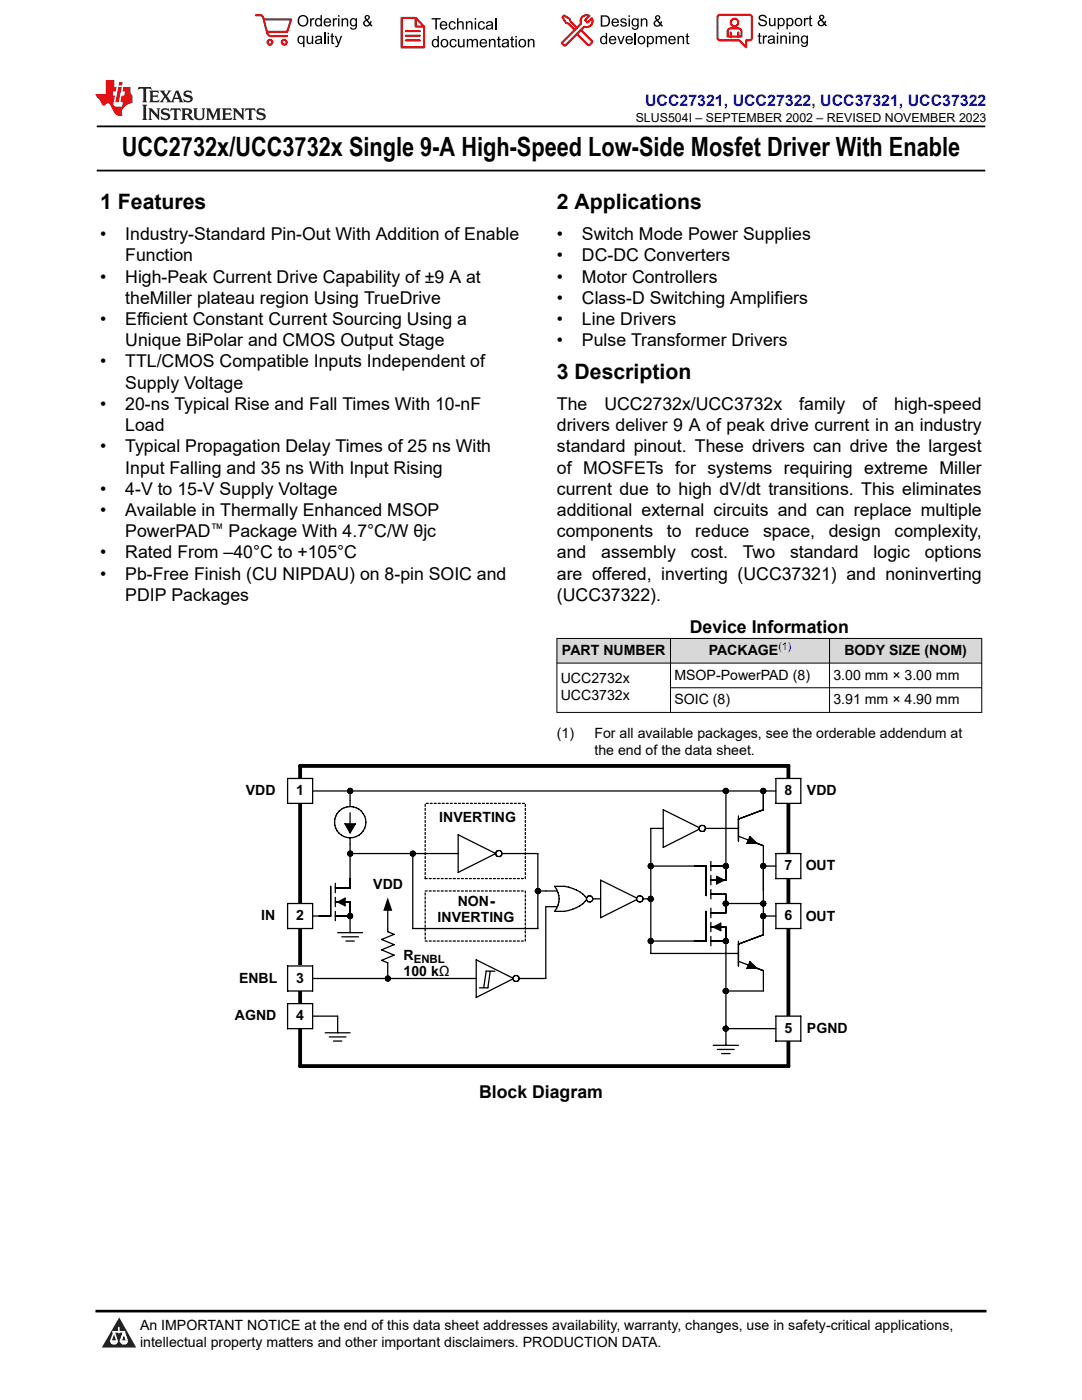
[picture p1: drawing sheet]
<svg xmlns="http://www.w3.org/2000/svg" width="216mm" height="279mm" viewBox="0 0 216 279" stroke-linecap="round" stroke-linejoin="round" font-family="sans-serif">
<path d="M19.3 25.2h177.3M19.3 34h177.3" fill="none" stroke="#000" stroke-width=".35"/>
<g fill="#d8d8d8">
<path d="M111.1 127.4h84.8v4.9h-84.8z" fill-rule="evenodd"/>
<path d="M111.2 127.5h22.5v4.8h-22.5z" fill-rule="evenodd"/>
<path d="M133.9 127.5h31.6v4.8h-31.6z" fill-rule="evenodd"/>
<path d="M165.6 127.5h30.2v4.8h-30.2z" fill-rule="evenodd"/>
</g>
<path d="M111.1 127.4h84.9M111.1 132.3h84.9M111.1 127.4v14.8M133.8 127.4v14.8M133.8 137.3h62.2M165.5 127.4v14.8M195.9 127.4v14.8M111.1 142.2h84.9" fill="none" stroke="#000" stroke-width=".2"/>
<path d="M59.9 152.9h97.4v59.9h-97.4z" fill="none" stroke="#000" stroke-width=".76"/>
<path d="M57.4 155.4h5v4.9h-5z" fill="#fff"/>
<path d="M57.4 155.4h5v4.9h-5zM66 176.9v5.9h-2.3M66.9 176.3v1.9M66.9 179.1v1.8M69.9 170.3v6.9h-3M61.8 182.8h.6M66.9 180h3v2.8h-3M66.9 181.9v1.8M67.4 180l1.5-.7v1.5z" fill="none" stroke="#000" stroke-width=".25"/>
<path d="M67.4 180l1.5-.7v1.5z" fill="#000"/>
<path d="M57.4 192.8h5v5h-5z" fill="#fff"/>
<path d="M91.4 166.6l7.5 3.7-7.5 3.8zM57.4 192.8h5v5h-5zM62.4 202.8h5" fill="none" stroke="#000" stroke-width=".25"/>
<circle cx="99.4" cy="170.3" r=".47" fill="#fff"/>
<g fill="none" stroke="#000" stroke-width=".25">
<path d="M152.3 157.9v3.7l-5 1.9M69.4 170.3v.1M69.9 170.3h12.5M81.9 170.3v.1M98.9 170.3v.1M106.8 177.8h.1M107.3 177.8h1.6M129.4 172.8v.1M140.8 165.3h6.5M140.9 178.7v-5.9h-11v6.6M141.8 178.5h3v3.7h-3M141.8 172.8h3v2.9h-3"/>
<path d="M141.8 171.9v1.9M141.8 174.7v1.9M141.8 177.5v1.9M143 174.9l1.5 .8-1.5 .7zM147.3 162.8v5M147.3 166.9l5 1.9M149.7 167l1.4 1.3h-2.1zM150.8 168.2l1.5 .6M151.8 172.8v.1M152.3 168.8v9M67.4 186.1h5M68.2 187h3.3"/>
<path d="M69 187.8h1.7M69.4 182.8h.1M69.9 182.8v3.3M140.9 181.9v5.9h-11M141.8 185h3v2.8h-3M141.8 181.2v1.9M141.8 184.1v1.8M141.8 186.9v1.8M142.3 185l1.5-.7v1.4zM144.3 180.3h.1M144.8 180.3h7.5M151.8 180.3h.1"/>
<circle cx="69.9" cy="170.4" r=".51"/>
<circle cx="82.4" cy="170.4" r=".5"/>
<circle cx="99.4" cy="170.3" r=".47"/>
<circle cx="107.3" cy="177.8" r=".51"/>
<circle cx="129.9" cy="172.8" r=".5"/>
<circle cx="152.3" cy="172.9" r=".5"/>
<circle cx="69.9" cy="182.8" r=".51"/>
<circle cx="144.8" cy="180.3" r=".51"/>
<circle cx="152.3" cy="180.3" r=".5"/>
</g>
<g fill="#000">
<path d="M143 174.9l1.5 .8-1.5 .7zM149.7 167l1.4 1.3h-2.1zM142.3 185l1.5-.7v1.4z"/>
<circle cx="69.9" cy="170.4" r=".5"/>
<circle cx="82.4" cy="170.4" r=".5"/>
<circle cx="107.3" cy="177.8" r=".51"/>
<circle cx="129.8" cy="172.9" r=".49"/>
<circle cx="152.3" cy="172.9" r=".5"/>
<circle cx="69.9" cy="182.8" r=".5"/>
<circle cx="144.8" cy="180.3" r=".5"/>
<circle cx="152.3" cy="180.3" r=".5"/>
</g>
<path d="M154.8 170.3h5v5h-5z" fill="#fff"/>
<path d="M154.8 170.3h5v5h-5zM154.8 172.8h-2.5v13.8l-5 1.8M144.8 190.3h2.5M147.3 187.8v5M147.3 191.8l5 1.9M149.7 191.9l1.4 1.3h-2.1zM150.8 193.2l1.5 .5M152.3 193.7v4.1M142.3 208.6h5M143.2 209.4h3.3M144 210.3h1.7M144.8 205.3v3.3" fill="none" stroke="#000" stroke-width=".25"/>
<path d="M149.7 191.9l1.4 1.3h-2.1z" fill="#000"/>
<path d="M154.8 155.4h5v4.9h-5z" fill="#fff"/>
<g fill="none" stroke="#000" stroke-width=".25">
<path d="M144.8 157.9v14.9M151.8 157.9h.1M154.8 155.4h5v4.9h-5z"/>
<circle cx="152.3" cy="157.9" r=".5"/>
</g>
<circle cx="152.3" cy="157.9" r=".5" fill="#000"/>
<path d="M154.8 180.3h5v5h-5z" fill="#fff"/>
<g fill="none" stroke="#000" stroke-width=".25">
<path d="M144.3 172.8v.1M144.3 187.8h.1M151.8 182.8h.1M154.8 180.3h5v5h-5z"/>
<circle cx="144.8" cy="172.8" r=".51"/>
<circle cx="144.8" cy="187.8" r=".51"/>
<circle cx="152.3" cy="182.8" r=".51"/>
</g>
<g fill="#000">
<circle cx="144.8" cy="172.9" r=".5"/>
<circle cx="144.8" cy="187.8" r=".49"/>
<circle cx="152.3" cy="182.8" r=".5"/>
</g>
<path d="M154.8 202.8h5v5h-5z" fill="#fff"/>
<path d="M154.8 202.8h5v5h-5z" fill="none" stroke="#000" stroke-width=".25"/>
<path d="M57.4 200.3h5v5h-5z" fill="#fff"/>
<g fill="none" stroke="#000" stroke-width=".25">
<path d="M69.9 157.9h74.9M84.8 174.9v.4h.4M84.8 160.5v.4M84.8 161.3v.4M84.8 162.1v.4M84.8 162.9v.4M84.8 163.7v.4M84.8 164.5v.4M84.8 165.3v.4M84.8 166.1v.4M84.8 166.9v.4M84.8 167.8v.3"/>
<path d="M84.8 168.5v.4M84.8 169.3v.5M84.8 170.2v.4M84.8 170.9v.4M84.8 171.7v.4M84.8 172.5v.4M84.8 173.3v.4M84.8 174.1v.4M84.8 178.2v.4M84.8 179v.4M84.8 179.8v.4M84.8 177.8h.4"/>
<path d="M85.1 160.3h.4M85.6 175.3h.4M85.6 177.8h.4M85.9 160.3h.3M86.4 175.3h.5M86.4 177.8h.5M86.6 160.3h.4M87.3 175.3h.3M87.3 177.8h.3M87.4 160.3h.4M88 175.3h.4M88 177.8h.4"/>
<path d="M88.2 160.3h.4M88.8 175.3h.4M88.8 177.8h.4M89 160.3h.4M89.6 175.3h.4M89.6 177.8h.4M89.8 160.3h.4M90.4 175.3h.5M90.4 177.8h.5M90.7 160.3h.4M91.3 175.3h.4M91.3 177.8h.4"/>
<path d="M91.4 170.3h-9v15h24.9v-15h-7.5M91.5 160.3h.4M92.1 175.3h.4M92.1 177.8h.4M92.3 160.3h.4M92.9 175.3h.4M92.9 177.8h.4M93.1 160.3h.4M93.7 175.3h.3M93.7 177.8h.3M93.9 160.3h.4M94.5 175.3h.4"/>
<path d="M94.5 177.8h.4M94.7 160.3h.4M95.3 175.3h.4M95.3 177.8h.4M95.4 160.3h.4M96.1 175.3h.3M96.1 177.8h.3M96.3 160.3h.4M96.8 175.3h.4M96.8 177.8h.4M97.1 160.3h.4M97.6 175.3h.4"/>
<path d="M97.6 177.8h.4M97.8 160.3h.4M98.5 175.3h.4M98.5 177.8h.4M98.6 160.3h.4M99.2 175.3h.4M99.2 177.8h.4M99.4 160.3h.4M100 175.3h.4M100 177.8h.4M100.3 160.3h.3M100.8 175.3h.4"/>
<path d="M100.8 177.8h.4M101 160.3h.4M101.6 175.3h.4M101.6 177.8h.4M101.8 160.3h.4M102.4 175.3h.4M102.4 177.8h.4M102.6 160.3h.4M103.2 175.3h.4M103.2 177.8h.4M103.4 160.3h.4M104 175.3h.4"/>
<path d="M104 177.8h.4M104.2 160.3h.4M104.8 160.5v.4M104.8 161.3v.4M104.8 162.1v.4M104.8 162.9v.4M104.8 163.7v.4M104.8 164.5v.4M104.8 165.3v.4M104.8 166.1v.4M104.8 166.9v.4M104.8 167.8v.3"/>
<path d="M104.8 168.5v.4M104.8 169.3v.5M104.8 170.2v.4M104.8 170.9v.4M104.8 171.7v.4M104.8 172.5v.4M104.8 173.3v.4M104.8 174.1v.4M104.8 174.9v.4M104.8 177.8v.4M104.8 178.6v.4M104.8 179.4v.4"/>
<path d="M108.9 177.8h5M113.9 179.4h5M84.8 180.6v.4M84.8 181.4v.4M84.8 182.2v.4M84.8 183v.4M84.8 183.8v.4M84.8 184.6v.4M84.8 185.4v.4M84.8 186.2v.4M84.8 187v.4M84.8 187.8h.4"/>
<path d="M85.6 187.8h.4M86.4 187.8h.5M87.3 187.8h.3M88 187.8h.4M88.8 187.8h.4M89.6 187.8h.4M90.4 187.8h.5M91.3 187.8h.4M92.1 187.8h.4M92.9 187.8h.4M93.7 187.8h.3M94.5 187.8h.4"/>
<path d="M95.3 187.8h.4M96.1 187.8h.3M96.8 187.8h.4M97.6 187.8h.4M98.5 187.8h.4M99.2 187.8h.4M100 187.8h.4M100.8 187.8h.4M101.6 187.8h.4M102.4 187.8h.4M103.2 187.8h.4M104 187.8h.4"/>
<path d="M104.8 180.2v.4M104.8 181v.4M104.8 181.8v.4M104.8 182.6v.4M104.8 183.4v.4M104.8 184.2v.4M104.8 185v.4M104.8 185.8v.4M104.8 186.6v.4M104.8 187.4v.4M108.9 180.9h5M57.4 205.3h5v-5h-5v5"/>
<path d="M64.9 206.1h5M65.7 206.9h3.3M66.5 207.8h1.7M67.4 202.8v3.3"/>
</g>
<path d="M110.7 176.9a7.2 7.2 0 0 1 6.5 2.5 7.1 7.1 0 0 1-6.5 2.5 4 4 0 0 0 0-5z" fill-rule="evenodd" fill="#fff"/>
<path d="M110.7 176.9a7 7 0 0 1 6.5 2.5 7 7 0 0 1-6.5 2.5 4 4 0 0 0 0-5zM117.2 179.4h.1" fill="none" stroke="#000" stroke-width=".25"/>
<circle cx="117.5" cy="179.4" r=".37" fill="#fff"/>
<g fill="none" stroke="#000" stroke-width=".25">
<path d="M117.9 179.4h.1M119.9 175.7l7.5 3.7-7.5 3.7z"/>
<circle cx="117.5" cy="179.4" r=".37"/>
</g>
<circle cx="127.8" cy="179.4" r=".46" fill="#fff"/>
<g fill="none" stroke="#000" stroke-width=".25">
<path d="M127.4 179.4h.1"/>
<circle cx="127.8" cy="179.4" r=".46"/>
</g>
<circle cx="117.7" cy="179.4" r=".63" fill="#fff"/>
<g fill="none" stroke="#000" stroke-width=".25">
<path d="M118.3 179.4h.1"/>
<circle cx="117.7" cy="179.4" r=".63"/>
</g>
<circle cx="99.5" cy="170.4" r=".63" fill="#fff"/>
<g fill="none" stroke="#000" stroke-width=".25">
<path d="M144.3 157.9h.1M152.3 157.9h2.5M100.2 170.3v.1M118.9 179.4h1M132.3 161.6l7.5 3.7-7.5 3.8zM77.4 185.3v.6l1.2 .6-2.5 1 2.5 1-2.5 1.1 2.5 1-2.5 1.1 1.3 .4v3.2"/>
<circle cx="144.8" cy="157.8" r=".51"/>
<circle cx="99.5" cy="170.3" r=".62"/>
</g>
<circle cx="144.8" cy="157.8" r=".51" fill="#000"/>
<circle cx="140.3" cy="165.3" r=".47" fill="#fff"/>
<g fill="none" stroke="#000" stroke-width=".25">
<path d="M139.8 165.3h.1"/>
<circle cx="140.3" cy="165.3" r=".47"/>
</g>
<circle cx="127.7" cy="179.4" r=".63" fill="#fff"/>
<g fill="none" stroke="#000" stroke-width=".25">
<path d="M128.3 179.4h.1M95 191.6l7.5 3.7-7.5 3.8z"/>
<circle cx="127.7" cy="179.4" r=".63"/>
</g>
<circle cx="103" cy="195.3" r=".46" fill="#fff"/>
<g fill="none" stroke="#000" stroke-width=".25">
<path d="M62.4 195.3h15M76.9 195.3h.1M97.8 193.8l-.4 3.3h-1.7M98.7 193.8h-1.7l-.5 3.3M102.5 195.3h.1"/>
<circle cx="77.4" cy="195.3" r=".51"/>
<circle cx="103" cy="195.3" r=".46"/>
</g>
<circle cx="77.4" cy="195.3" r=".5" fill="#000"/>
<circle cx="140.1" cy="165.3" r=".63" fill="#fff"/>
<g fill="none" stroke="#000" stroke-width=".25">
<path d="M62.4 157.9h7.5v1.8M69.4 157.9h.1M144.8 157.9h7.5M128.3 179.4h1.6v10.9h14.9M129.4 179.4h.1M132.3 165.3h-2.4v7.5M140.8 165.3h.1M77.4 195.3h17.6M129.4 187.8h.1M144.3 197.8h.1M144.8 187.8v17.5h10M144.8 197.8h7.5"/>
<path d="M144.3 205.3h.1"/>
<circle cx="69.9" cy="157.9" r=".51"/>
<circle cx="129.9" cy="179.4" r=".51"/>
<circle cx="140.1" cy="165.3" r=".63"/>
<circle cx="129.9" cy="187.8" r=".5"/>
<circle cx="144.8" cy="197.8" r=".51"/>
<circle cx="144.8" cy="205.3" r=".51"/>
</g>
<g fill="#000">
<circle cx="69.9" cy="157.9" r=".51"/>
<circle cx="129.9" cy="179.4" r=".5"/>
<circle cx="129.8" cy="187.8" r=".49"/>
<circle cx="144.8" cy="197.8" r=".5"/>
<circle cx="144.8" cy="205.3" r=".49"/>
</g>
<circle cx="103" cy="195.3" r=".62" fill="#fff"/>
<g fill="none" stroke="#000" stroke-width=".25">
<path d="M103.6 195.3h.1M152.3 182.8h2.5"/>
<circle cx="103" cy="195.3" r=".61"/>
</g>
<path d="M57.4 180.3h5v5h-5z" fill="#fff"/>
<path d="M69.9 159.7v1.3M69.9 161a3.1 3.1 0 0 0-3.1 3.1 3.1 3.1 0 0 0 3.1 3.1M69.9 161a3.1 3.1 0 0 1 3.1 3.1 3.1 3.1 0 0 1-3.1 3.1M69.9 162.2v2.8M69.9 167.2v3.1M57.4 180.3h5v5h-5zM62.4 182.8h1.3M77.4 181.5v3.8M108.9 180.9v14.4h-5.5" fill="none" stroke="#000" stroke-width=".25"/>
<path d="M68.8 164.4h2.2l-1.1 1.9zM77.4 179.1l.9 2.7h-1.8z" fill="#000"/>
<path d="M68.8 164.4h2.2l-1.1 1.9zM71 164.4h.1" fill="none" stroke="#000" stroke-width=".2"/>
<path d="M0 0h215.9v23.8h-215.9z" fill-rule="evenodd" fill="#fff"/>
<path d="M27.7 17.4l-.2 .6 .5-.3h.6v.1v2.2l-.2 .4h1l-.2-.4v-2.2v-.1h.5l.5 .3-.1-.6zM29.8 18.1l.2 .4v1.5l-.2 .4h1.9l.1-.6a1.08 1.08 0 0 1-1.3 .2v-.7h.6l.4 .2v-.6l-.4 .2h-.6v-.6l.2-.1a1 1 0 0 1 1 .2l-.1-.5zM31.8 18.1l1 1.1-1 1.2h.9l-.2-.2 .4-.7 .5 .7-.2 .2h1.6l-.2-.2 .1-.4h1l.1 .4-.1 .2h.9l-.2-.3-.8-2h-.5l-1 2.2-.8-1.1 .9-1.1h-.8l.2 .2-.5 .7-.3-.7 .1-.2zM35.2 18.5l.4 1h-.8zM36.8 18.2a.65 .65 0 0 0-.2 .7 .65 .65 0 0 0 .6 .5l.7 .2 .1 .2a.79 .79 0 0 1-.7 .4 .79 .79 0 0 1-.7-.5l.1 .7 .2-.1a.93 .93 0 0 0 1.1 .1 .93 .93 0 0 0 .4-1 1.46 1.46 0 0 0-1.2-.6l-.1-.3a1.09 1.09 0 0 1 1.2 .2l-.2-.6-.1 .1-.6-.2zM28.4 20.9l.2 .4v2.3l-.2 .3h1l-.2-.3v-2.3l.2-.4zM29.6 21.6l.2 .4v1.6l-.2 .3h.8l-.3-.3v-1.4l1.7 1.8v-2l.2-.4h-.8l.2 .2 .1 1.1-1.2-1.3zM32.3 21.8a.65 .65 0 0 0-.2 .7 .65 .65 0 0 0 .7 .4l.6 .2 .1 .2a.79 .79 0 0 1-.7 .4 .79 .79 0 0 1-.7-.5l.1 .7 .2-.1a.93 .93 0 0 0 1.1 .1 .93 .93 0 0 0 .4-.9 1.46 1.46 0 0 0-1.2-.6l-.1-.4a1.09 1.09 0 0 1 1.2 .2l-.2-.6-.1 .1-.6-.1zM34.1 21.6l-.1 .7a.63 .63 0 0 1 .7-.4l.1 1.7-.3 .3h1l-.2-.3v-1.7a.66 .66 0 0 1 .8 .4l-.1-.7zM36.2 21.6l.2 .4v1.6l-.2 .3h.9l-.2-.2v-.7h.5l.1 .2a.79 .79 0 0 0 1.2 .6l-1-.9a.61 .61 0 0 0 .6-.6 .61 .61 0 0 0-.5-.6zM36.9 21.9h.2a.47 .47 0 0 1 .5 .1 .47 .47 0 0 1 .1 .5l-.2 .2h-.6zM38.5 21.6l.2 .2a2.27 2.27 0 0 0 .4 2 1.04 1.04 0 0 0 1.7-.7v-1.3l.2-.2h-.8l.2 .4v1.1a.6 .6 0 0 1-.6 .6 .6 .6 0 0 1-.6-.6v-1.1l.3-.4zM41.1 21.6l.2 .4v1.6l-.2 .3h.7l-.2-.3v-1.5l.9 1.9 .8-1.9v1.5l-.2 .3h1l-.3-.3v-1.6l.3-.4h-.8l-.7 1.5-.7-1.5zM44.3 21.6l.2 .4v1.6l-.2 .3h1.9l.1-.5a1.09 1.09 0 0 1-1.3 .1v-.6h.6l.4 .1v-.6l-.4 .2h-.6v-.6l.2-.1a1.01 1.01 0 0 1 1 .3l-.1-.6zM46.4 21.6l.3 .4v1.6l-.3 .3h.8l-.2-.3v-1.4l1.6 1.8v-2l.2-.4h-.7l.2 .2v1.1l-1.2-1.3zM49 21.6l-.1 .7a.63 .63 0 0 1 .8-.4v1.7l-.3 .3h1l-.2-.3v-1.7a.66 .66 0 0 1 .8 .4l-.1-.7zM51.4 21.8a.65 .65 0 0 0-.2 .7 .65 .65 0 0 0 .6 .4l.6 .2 .2 .2a.79 .79 0 0 1-.8 .4 .79 .79 0 0 1-.6-.5l.1 .7 .2-.1a.93 .93 0 0 0 1 .1 .93 .93 0 0 0 .5-.9 1.46 1.46 0 0 0-1.3-.6l-.1-.4a1.09 1.09 0 0 1 1.3 .2l-.2-.6-.2 .1-.5-.1z" fill="#231f20"/>
<path d="M21.1 16v2.8h-2.1l.1 .3 .9 1a.95 .95 0 0 0 .9 .9 .59 .59 0 0 1 .6-.4 .59 .59 0 0 1 .5 .4l.4 .8a1.59 1.59 0 0 0 2.1 1.3 1.61 1.61 0 0 1 1-2.2l1-.4-.1-1.5a1.59 1.59 0 0 1-.4-1.6h-1.4l-.2 .9h.5l-.1 .8h-.5l-.2 1v.2l.4 .1-.2 .9h-.6a.73 .73 0 0 1-1.1-.7l.3-1.5h-.5l.2-.8h.5l.2-.9h-.5v-1.4zM23.6 17.4l-.6 3h.7l.6-3zM23.8 16.4l-.1 .7h.7l.1-.7z" fill="#ed1c24"/>
<g fill="#000">
<path d="M59.4 4.2a1.12 1.12 0 0 1 2.2 0 1.12 1.12 0 0 1-2.2 0zM59.9 3.5a.89 .89 0 0 0-.1 1.1 .89 .89 0 0 0 1.1 .4 .88 .88 0 0 0 .3-1.3 .88 .88 0 0 0-1.3-.2z" fill-rule="evenodd"/>
<path d="M59.5 7.3l.5-.2 .5 .3v-.3h.3v2.3h-.3v-.8a.74 .74 0 0 1-1 0 .74 .74 0 0 1-.1-1zM59.8 7.5a.57 .57 0 0 0-.2 .7 .57 .57 0 0 0 .8 .2 .57 .57 0 0 0 .1-.7 .57 .57 0 0 0-.7-.2z" fill-rule="evenodd"/>
<path d="M61.9 3.6h.2v.3l.2-.2 .3-.1 .2 .1-.1 .3a.36 .36 0 0 0-.5 0 .36 .36 0 0 0 0 .4v.9h-.3z" fill-rule="evenodd"/>
<path d="M61.2 7.1h.3v.9a.41 .41 0 0 0 .4 .6 .41 .41 0 0 0 .3-.6v-.9h.3v1.7h-.2v-.3a.58 .58 0 0 1-.7 .3 .58 .58 0 0 1-.4-.6z" fill-rule="evenodd"/>
<path d="M63 3.8l.5-.2 .5 .2v-.8h.2v2.3h-.2v-.2a.75 .75 0 0 1-1-.1 .75 .75 0 0 1-.1-1zM63.2 4a.57 .57 0 0 0-.1 .7 .57 .57 0 0 0 .8 .2 .57 .57 0 0 0 .1-.7 .57 .57 0 0 0-.8-.2z" fill-rule="evenodd"/>
<path d="M63 7.3a.74 .74 0 0 1 1-.1 .74 .74 0 0 1 .3 .9v.7h-.3v-.2a.57 .57 0 0 1-.8 .2 .57 .57 0 0 1-.2-.8l1-.3a.41 .41 0 0 0-.4-.4 .41 .41 0 0 0-.4 .4l-.3-.1zM63.2 8.2a.35 .35 0 0 0 .2 .5 .35 .35 0 0 0 .5-.3l.1-.4z" fill-rule="evenodd"/>
<path d="M65.4 6.5h.3v.3h-.3zM65.4 7.1h.3v1.7h-.3z" fill-rule="evenodd"/>
<path d="M64.8 3.8a.76 .76 0 0 1 .9-.1 .76 .76 0 0 1 .4 .8h-1.2a.47 .47 0 0 0 .3 .6 .47 .47 0 0 0 .6-.4l.3 .1a.82 .82 0 0 1-1.3 .3 .82 .82 0 0 1 0-1.3zM65 4l-.1 .3h.9l-.3-.4z" fill-rule="evenodd"/>
<path d="M66.4 3.6h.3v.3l.1-.2 .4-.1 .1 .1-.1 .3a.36 .36 0 0 0-.4 0 .36 .36 0 0 0-.1 .4v.9h-.3z" fill-rule="evenodd"/>
<path d="M66.1 6.7l.3-.1v.5h.3v.3h-.3v.9l.1 .2h.2v.3a.41 .41 0 0 1-.4-.1 .41 .41 0 0 1-.2-.4v-.9h-.2v-.3h.2z" fill-rule="evenodd"/>
<path d="M66.8 7.1h.3l.4 1.4 .5-1.4h.3l-.6 1.7a.57 .57 0 0 1-.8 .6v-.3a.37 .37 0 0 0 .5-.3z" fill-rule="evenodd"/>
<path d="M67.5 3h.2v.3h-.2zM67.5 3.6h.2v1.7h-.2z" fill-rule="evenodd"/>
<path d="M68.2 3.6h.2v.3a.58 .58 0 0 1 .7-.3 .58 .58 0 0 1 .4 .7v1h-.3v-1a.4 .4 0 0 0-.4-.5 .4 .4 0 0 0-.4 .6v.9h-.2z" fill-rule="evenodd"/>
<path d="M70 3.8l.5-.2 .5 .2v-.2h.2v1.5a.71 .71 0 0 1-.5 .8 .71 .71 0 0 1-.8-.5h.2a.46 .46 0 0 0 .6 .3 .46 .46 0 0 0 .3-.6 .78 .78 0 0 1-1.1-.2 .78 .78 0 0 1 .1-1.1zM70.2 4a.53 .53 0 0 0-.1 .8 .53 .53 0 0 0 .8 0 .54 .54 0 0 0 0-.7 .54 .54 0 0 0-.7-.1z" fill-rule="evenodd"/>
<path d="M72.9 3.1a.53 .53 0 0 1 .8 .1 .53 .53 0 0 1-.3 .8l.4 .5 .1-.3 .3 .1-.2 .5 .3 .3-.2 .2-.3-.3a.71 .71 0 0 1-1.2 .1 .71 .71 0 0 1 .4-1.1l-.3-.5zM73 3.5a.3 .3 0 0 0 .6 0 .3 .3 0 0 0-.6 0zM72.9 4.3a.45 .45 0 0 0 0 .7 .45 .45 0 0 0 .7-.2l-.5-.6z" fill-rule="evenodd"/>
<path d="M86.1 3.6h1.8v.3h-.7v2h-.3v-2h-.8z" fill-rule="evenodd"/>
<path d="M86.3 8l.5-.2 .5 .2v-.8h.3v2.2h-.3v-.2a.76 .76 0 0 1-1 0 .76 .76 0 0 1-.1-1zM86.6 8.1a.58 .58 0 0 0-.2 .8 .58 .58 0 0 0 .8 .2 .58 .58 0 0 0 .1-.8 .58 .58 0 0 0-.7-.2z" fill-rule="evenodd"/>
<path d="M88.2 7.9a.81 .81 0 0 1 1.1 .2 .81 .81 0 0 1-.2 1.1 .81 .81 0 0 1-1.1-.1l-.1-.8zM88.3 8.1a.57 .57 0 0 0 0 .9 .57 .57 0 0 0 .8 0 .57 .57 0 0 0 0-.8 .57 .57 0 0 0-.8-.1z" fill-rule="evenodd"/>
<path d="M88 4.4a.77 .77 0 0 1 .9-.1 .77 .77 0 0 1 .4 .8h-1.3a.48 .48 0 0 0 .4 .6 .48 .48 0 0 0 .6-.3h.3a.83 .83 0 0 1-1.3 .4 .83 .83 0 0 1 0-1.4zM88.2 4.6l-.2 .3h1l-.3-.4z" fill-rule="evenodd"/>
<path d="M89.7 4.4a.7 .7 0 0 1 1.2 .3l-.2 .1a.45 .45 0 0 0-.6-.3 .45 .45 0 0 0-.3 .6 .45 .45 0 0 0 .3 .6 .45 .45 0 0 0 .6-.4h.3a.76 .76 0 0 1-1.1 .6 .76 .76 0 0 1-.3-1.1z" fill-rule="evenodd"/>
<path d="M89.9 8a.7 .7 0 0 1 1.2 .3h-.3a.45 .45 0 0 0-.5-.3 .45 .45 0 0 0-.3 .6 .45 .45 0 0 0 .3 .6 .45 .45 0 0 0 .6-.4l.2 .1a.76 .76 0 0 1-1 .5 .76 .76 0 0 1-.4-1.1z" fill-rule="evenodd"/>
<path d="M91.2 3.6h.3v.8a.59 .59 0 0 1 .7-.2 .59 .59 0 0 1 .3 .7v1h-.2v-1a.4 .4 0 0 0-.5-.4 .4 .4 0 0 0-.3 .5v.9h-.3z" fill-rule="evenodd"/>
<path d="M91.4 7.8h.2v.9a.41 .41 0 0 0 .5 .5 .41 .41 0 0 0 .3-.5v-.9h.3v1.6h-.3v-.2a.58 .58 0 0 1-.7 .3 .58 .58 0 0 1-.3-.7z" fill-rule="evenodd"/>
<path d="M93 4.2h.2v.3a.59 .59 0 0 1 .7-.3 .59 .59 0 0 1 .4 .7v1h-.3v-1a.41 .41 0 0 0-.4-.5 .41 .41 0 0 0-.4 .6v.9h-.2z" fill-rule="evenodd"/>
<path d="M93.1 7.8h.3v.2a.56 .56 0 0 1 1 0 .54 .54 0 0 1 .6-.2 .54 .54 0 0 1 .4 .5v1.1h-.3v-1a.34 .34 0 0 0-.3-.4 .34 .34 0 0 0-.4 .3v1.1h-.3v-1a.38 .38 0 0 0-.5-.4 .38 .38 0 0 0-.2 .6v.8h-.3z" fill-rule="evenodd"/>
<path d="M94.7 3.6h.3v.3h-.3zM94.7 4.2h.3v1.7h-.3z" fill-rule="evenodd"/>
<path d="M95.5 4.4a.7 .7 0 0 1 1.3 .3l-.3 .1a.45 .45 0 0 0-.6-.3 .45 .45 0 0 0-.3 .6 .45 .45 0 0 0 .3 .6 .45 .45 0 0 0 .6-.4h.3a.76 .76 0 0 1-1.1 .6 .76 .76 0 0 1-.3-1.1z" fill-rule="evenodd"/>
<path d="M95.9 8a.77 .77 0 0 1 .9-.2 .77 .77 0 0 1 .4 .9h-1.2a.48 .48 0 0 0 .3 .5 .48 .48 0 0 0 .6-.3h.3a.83 .83 0 0 1-1.3 .4 .83 .83 0 0 1 0-1.3zM96.1 8.1l-.1 .4h.9l-.2-.5z" fill-rule="evenodd"/>
<path d="M97.5 7.8h.3v.2a.59 .59 0 0 1 .7-.2 .59 .59 0 0 1 .4 .6v1h-.3v-1a.41 .41 0 0 0-.5-.4 .41 .41 0 0 0-.3 .5v.9h-.3z" fill-rule="evenodd"/>
<path d="M97.1 4.4a.74 .74 0 0 1 1-.1 .74 .74 0 0 1 .3 .9v.7h-.3v-.2a.59 .59 0 0 1-.8 .2 .59 .59 0 0 1-.3-.8l1.1-.3a.42 .42 0 0 0-.4-.4 .42 .42 0 0 0-.5 .4l-.2-.1zM97.3 5.3a.36 .36 0 0 0 .2 .5 .36 .36 0 0 0 .5-.2l.1-.5z" fill-rule="evenodd"/>
<path d="M99.4 7.4l.2-.2v.6h.3v.2h-.3v1l.1 .2h.2l.1 .2a.41 .41 0 0 1-.5 0 .41 .41 0 0 1-.1-.4v-1h-.2v-.2h.2z" fill-rule="evenodd"/>
<path d="M100.3 8a.74 .74 0 0 1 .9-.2 .74 .74 0 0 1 .3 .9l.1 .7h-.3v-.2a.59 .59 0 0 1-.8 .3 .59 .59 0 0 1-.3-.8l1-.3a.42 .42 0 0 0-.3-.4 .42 .42 0 0 0-.5 .3h-.3zM100.5 8.8a.36 .36 0 0 0 .1 .5 .36 .36 0 0 0 .5-.2l.2-.5z" fill-rule="evenodd"/>
<path d="M102 7.4l.3-.2v.6h.3v.2h-.3v1l.1 .2h.2v.2a.41 .41 0 0 1-.5 0 .41 .41 0 0 1-.1-.4v-1h-.2v-.2h.2z" fill-rule="evenodd"/>
<path d="M102.8 7.2h.3v.3h-.3zM102.8 7.8h.3v1.6h-.3z" fill-rule="evenodd"/>
<path d="M103.7 7.9a.81 .81 0 0 1 1.1 .2 .81 .81 0 0 1-.1 1.1 .81 .81 0 0 1-1.2-.1v-.8zM103.9 8.1a.57 .57 0 0 0-.1 .9 .57 .57 0 0 0 .8 0 .57 .57 0 0 0 0-.8 .57 .57 0 0 0-.7-.1z" fill-rule="evenodd"/>
<path d="M105.3 7.8h.3v.2a.59 .59 0 0 1 .7-.2 .59 .59 0 0 1 .4 .6v1h-.3v-1a.41 .41 0 0 0-.5-.4 .41 .41 0 0 0-.3 .5v.9h-.3z" fill-rule="evenodd"/>
<path d="M119.9 3.1h.7a1.12 1.12 0 0 1 1.1 1.1 1.12 1.12 0 0 1-1 1.1h-.8zM120.2 3.3v1.7h.4a.86 .86 0 0 0 .8-.8 .86 .86 0 0 0-.8-.9z" fill-rule="evenodd"/>
<path d="M119.9 7.4l.5-.3 .5 .3v-.8h.2v2.2h-.2v-.2a.75 .75 0 0 1-1 0 .75 .75 0 0 1-.1-1zM120.1 7.5a.57 .57 0 0 0-.1 .8 .57 .57 0 0 0 .8 .2 .57 .57 0 0 0 .1-.8 .57 .57 0 0 0-.8-.2z" fill-rule="evenodd"/>
<path d="M121.7 7.4a.76 .76 0 0 1 .9-.2 .76 .76 0 0 1 .4 .9h-1.2a.47 .47 0 0 0 .3 .5 .47 .47 0 0 0 .6-.3h.3a.82 .82 0 0 1-1.3 .4 .82 .82 0 0 1 0-1.3zM121.9 7.5l-.1 .3h.9l-.3-.4z" fill-rule="evenodd"/>
<path d="M122.2 3.9a.76 .76 0 0 1 .9-.2 .76 .76 0 0 1 .4 .9h-1.2a.47 .47 0 0 0 .4 .5 .47 .47 0 0 0 .5-.3h.3a.82 .82 0 0 1-1.3 .4 .82 .82 0 0 1 0-1.3zM122.5 4l-.2 .3h.9l-.2-.4z" fill-rule="evenodd"/>
<path d="M123.9 3.8a.71 .71 0 0 1 1.1 .3h-.2a.32 .32 0 0 0-.4-.3 .32 .32 0 0 0-.3 .4h.1a.75 .75 0 0 1 .9 .8 .72 .72 0 0 1-.7 .3 .72 .72 0 0 1-.7-.5h.3a.36 .36 0 0 0 .4 .4 .36 .36 0 0 0 .3-.5 .8 .8 0 0 1-.9-.7z" fill-rule="evenodd"/>
<path d="M123.2 7.2h.3l.4 1.3 .5-1.3h.3l-.7 1.6h-.2z" fill-rule="evenodd"/>
<path d="M125.4 3.1h.3v.3h-.3zM125.4 3.7h.3v1.6h-.3z" fill-rule="evenodd"/>
<path d="M125 7.4a.76 .76 0 0 1 .9-.2 .76 .76 0 0 1 .4 .9h-1.2a.47 .47 0 0 0 .3 .5 .47 .47 0 0 0 .6-.3h.3a.82 .82 0 0 1-1.3 .4 .82 .82 0 0 1 0-1.3zM125.2 7.5l-.1 .3h.9l-.2-.4z" fill-rule="evenodd"/>
<path d="M126.2 3.9l.5-.3 .5 .3v-.2h.2v1.4a.71 .71 0 0 1-.5 .8 .71 .71 0 0 1-.8-.5l.2 .1a.46 .46 0 0 0 .6 .2 .46 .46 0 0 0 .3-.6 .78 .78 0 0 1-1.1-.1 .78 .78 0 0 1 .1-1.1zM126.4 4a.53 .53 0 0 0-.1 .8 .53 .53 0 0 0 .8 0 .54 .54 0 0 0 0-.7 .54 .54 0 0 0-.7-.1z" fill-rule="evenodd"/>
<path d="M127.5 7.3a.8 .8 0 0 1 1.1 .2 .8 .8 0 0 1-.1 1.1 .8 .8 0 0 1-1.2-.1v-.8zM127.7 7.5a.56 .56 0 0 0-.1 .9 .56 .56 0 0 0 .8-.1 .56 .56 0 0 0 0-.7 .56 .56 0 0 0-.7-.1z" fill-rule="evenodd"/>
<path d="M127.9 3.7h.2v.2a.58 .58 0 0 1 .7-.2 .58 .58 0 0 1 .4 .6v1h-.3v-1a.4 .4 0 0 0-.4-.4 .4 .4 0 0 0-.4 .5v.9h-.2z" fill-rule="evenodd"/>
<path d="M129.1 7.2h.2v.2a.72 .72 0 0 1 1-.1 .72 .72 0 0 1 .2 1 .64 .64 0 0 1-.5 .5 .64 .64 0 0 1-.6-.2v.8h-.3zM129.5 7.5a.56 .56 0 0 0-.2 .8 .56 .56 0 0 0 .8 .2 .56 .56 0 0 0 .1-.8 .56 .56 0 0 0-.7-.2z" fill-rule="evenodd"/>
<path d="M130.8 7.2h.3v.2a.55 .55 0 0 1 .9 0 .53 .53 0 0 1 .6-.3 .53 .53 0 0 1 .4 .6v1.1h-.2v-1a.34 .34 0 0 0-.3-.4 .34 .34 0 0 0-.4 .3v1.1h-.3v-1a.37 .37 0 0 0-.5-.4 .37 .37 0 0 0-.2 .6v.8h-.3z" fill-rule="evenodd"/>
<path d="M130.8 3.2a.53 .53 0 0 1 .9 .1 .53 .53 0 0 1-.4 .8l.4 .5 .2-.4 .2 .1-.2 .5 .4 .3-.2 .3-.3-.4a.71 .71 0 0 1-1.2 .1 .71 .71 0 0 1 .3-1.1l-.2-.5zM130.9 3.6a.3 .3 0 0 0 .6 0 .3 .3 0 0 0-.6 0zM130.9 4.3a.45 .45 0 0 0 0 .7 .45 .45 0 0 0 .7-.2l-.5-.6z" fill-rule="evenodd"/>
<path d="M133.6 7.4a.76 .76 0 0 1 .9-.2 .76 .76 0 0 1 .3 .9h-1.2a.47 .47 0 0 0 .4 .5 .47 .47 0 0 0 .6-.3h.2a.82 .82 0 0 1-1.2 .4 .82 .82 0 0 1 0-1.3zM133.8 7.5l-.2 .3h1l-.3-.4z" fill-rule="evenodd"/>
<path d="M135.2 7.2h.2v.2a.58 .58 0 0 1 .7-.2 .58 .58 0 0 1 .4 .6v1h-.3v-1a.4 .4 0 0 0-.4-.4 .4 .4 0 0 0-.3 .5v.9h-.3z" fill-rule="evenodd"/>
<path d="M137 6.8l.3-.2v.6h.2v.2h-.2v1v.2h.2l.1 .2a.41 .41 0 0 1-.5 0 .41 .41 0 0 1-.1-.5v-.9h-.2v-.2h.2z" fill-rule="evenodd"/>
<path d="M151.6 3.1a.88 .88 0 0 1 1.4 .5h-.3a.49 .49 0 0 0-.5-.5 .49 .49 0 0 0-.5 .6l.1 .1a1.06 1.06 0 0 1 1.2 1 .95 .95 0 0 1-.9 .4 .95 .95 0 0 1-.8-.7h.3a.58 .58 0 0 0 .6 .5 .58 .58 0 0 0 .5-.6l-.2-.1a.95 .95 0 0 1-1.1-.9z" fill-rule="evenodd"/>
<path d="M151.4 6.7l.3-.2v.6h.2v.2h-.2v1v.2h.2l.1 .2a.41 .41 0 0 1-.5 0 .41 .41 0 0 1-.1-.5v-.9h-.2v-.2h.2z" fill-rule="evenodd"/>
<path d="M152.2 7.1h.3v.2l.1-.2h.4h.1l-.1 .3a.36 .36 0 0 0-.4 0 .36 .36 0 0 0-.1 .5v.8h-.3z" fill-rule="evenodd"/>
<path d="M153.3 7.3a.74 .74 0 0 1 1-.2 .74 .74 0 0 1 .3 .9l.1 .7h-.3l-.1-.2a.57 .57 0 0 1-.8 .3 .57 .57 0 0 1-.1-.9l.9-.2a.41 .41 0 0 0-.4-.4 .41 .41 0 0 0-.4 .3h-.3zM153.5 8.1a.35 .35 0 0 0 .2 .5 .35 .35 0 0 0 .5-.2l.1-.5z" fill-rule="evenodd"/>
<path d="M153.4 3.6h.3v.9a.41 .41 0 0 0 .4 .5 .41 .41 0 0 0 .4-.5v-.9h.2v1.6h-.2v-.2a.58 .58 0 0 1-.7 .2 .58 .58 0 0 1-.4-.6z" fill-rule="evenodd"/>
<path d="M155 6.5h.3v.3h-.3zM155 7.1h.3v1.6h-.3z" fill-rule="evenodd"/>
<path d="M155.2 3.6h.2v.2a.72 .72 0 0 1 1-.1 .72 .72 0 0 1 .2 1 .64 .64 0 0 1-.5 .5 .64 .64 0 0 1-.6-.2v.8h-.3zM155.6 3.9a.56 .56 0 0 0-.2 .8 .56 .56 0 0 0 .8 .2 .56 .56 0 0 0 .1-.8 .56 .56 0 0 0-.7-.2z" fill-rule="evenodd"/>
<path d="M155.7 7.1h.3v.2a.58 .58 0 0 1 .7-.2 .58 .58 0 0 1 .3 .6v1h-.3v-1a.4 .4 0 0 0-.4-.4 .4 .4 0 0 0-.3 .5v.9h-.3z" fill-rule="evenodd"/>
<path d="M156.9 3.6h.3v.2a.72 .72 0 0 1 .9-.1 .72 .72 0 0 1 .2 1 .64 .64 0 0 1-.4 .5 .64 .64 0 0 1-.7-.2v.8h-.3zM157.3 3.9a.56 .56 0 0 0-.1 .8 .56 .56 0 0 0 .7 .2 .56 .56 0 0 0 .2-.8 .56 .56 0 0 0-.8-.2z" fill-rule="evenodd"/>
<path d="M157.4 6.5h.3v.3h-.3zM157.4 7.1h.3v1.6h-.3z" fill-rule="evenodd"/>
<path d="M158.1 7.1h.3v.2a.58 .58 0 0 1 .7-.2 .58 .58 0 0 1 .4 .6v1h-.3v-1a.4 .4 0 0 0-.5-.4 .4 .4 0 0 0-.3 .5v.9h-.3z" fill-rule="evenodd"/>
<path d="M158.8 3.7a.8 .8 0 0 1 1.1 .2 .8 .8 0 0 1-.1 1.1 .8 .8 0 0 1-1.1-.1l-.1-.8zM159 3.9a.56 .56 0 0 0-.1 .9 .56 .56 0 0 0 .9 0 .56 .56 0 0 0-.1-.8 .56 .56 0 0 0-.7-.1z" fill-rule="evenodd"/>
<path d="M160 7.3l.5-.2 .5 .2v-.2h.2v1.4a.71 .71 0 0 1-.5 .9 .71 .71 0 0 1-.9-.5h.3a.46 .46 0 0 0 .6 .2 .46 .46 0 0 0 .2-.6 .78 .78 0 0 1-1-.1 .78 .78 0 0 1 .1-1.1zM160.2 7.4a.53 .53 0 0 0-.1 .8 .53 .53 0 0 0 .8 0 .54 .54 0 0 0 0-.7 .54 .54 0 0 0-.7-.1z" fill-rule="evenodd"/>
<path d="M160.4 3.6h.3v.2l.1-.2h.4h.1l-.1 .3a.36 .36 0 0 0-.4 0 .36 .36 0 0 0-.1 .5v.8h-.3z" fill-rule="evenodd"/>
<path d="M161.5 3.2l.3-.2v.6h.3v.2h-.3v1v.2h.3v.2a.41 .41 0 0 1-.5 0 .41 .41 0 0 1-.1-.5v-.9h-.2v-.2h.2z" fill-rule="evenodd"/>
<path d="M163.6 3.1a.53 .53 0 0 1 .8 .1 .53 .53 0 0 1-.3 .8l.4 .5 .1-.3h.3l-.2 .5 .3 .3-.2 .3-.3-.3a.71 .71 0 0 1-1.2 .1 .71 .71 0 0 1 .4-1.2l-.3-.5zM163.7 3.5a.3 .3 0 0 0 .5 0 .3 .3 0 0 0-.5 0zM163.6 4.2a.45 .45 0 0 0 0 .8 .45 .45 0 0 0 .7-.3l-.5-.6z" fill-rule="evenodd"/>
</g>
<path d="M64.8 6.5v2.3M98.9 3.6v2.3M126.8 6.6v2.2" fill="none" stroke="#000" stroke-width=".28"/>
<g fill="none" stroke="#de0000" stroke-width=".42">
<path d="M51.1 3l1 .1a1.4 1.4 0 0 1 .6 1.2l.7 2.5a.95 .95 0 0 0 1.1 .4h2.8M52.7 3.9h5.4l-.8 2.4h-4M80.1 3.6h2.8v1.7h1.7v4.2h-4.5zM81 7.1h2.8M81 6.2h2.8M81 8.1h2.8M82.9 3.6l1.7 1.7M115.1 5.5l-1.3-1.2-.1-.5-1.2-.7-.3 .3 .7 1.1 .5 .2 1.3 1.3M115.9 6l2.2 2.2v.3l-.5 .5h-.3l-2.2-2.2zM115.9 6l.7-.7a1.19 1.19 0 0 0 1.3-.3 1.19 1.19 0 0 0 .2-1.4l-.9 .9-.4-.5 .8-.8a1.19 1.19 0 0 0-1.4 .1 1.19 1.19 0 0 0-.2 1.4l-3.8 3.7v.3l.3 .3h.3l2.3-2.2M143.2 3.2l.4-.2h6l.4 .2v4.4l-.2 .4-.9 .1v1.3l-1.4-1.3h-3.9l-.4-.3zM145.4 5.8l.4-.1h1.6a.61 .61 0 0 1 .6 .6v1h-2.8v-1z"/>
<path d="M145.8 6.5v.8M147.3 6.5v.8"/>
<circle cx="53.9" cy="8.4" r=".49"/>
<circle cx="56.7" cy="8.4" r=".49"/>
<circle cx="146.6" cy="4.5" r=".75"/>
</g>
<path d="M0 261.4h215.9v18h-215.9z" fill-rule="evenodd" fill="#fff"/>
<path d="M23.8 262.9l3.4 6h-6.9z" fill="#231f20"/>
<path d="M22.1 267.7h1.3l-.4 .5h-.3a.55 .55 0 0 1-.6-.5z" fill-rule="evenodd" fill="#fff"/>
<path d="M22.1 267.7h1.3l-.4 .5h-.3a.55 .55 0 0 1-.6-.5z" fill="none" stroke="#231f20" stroke-width=".34"/>
<path d="M22.1 267.7h1.3l-.4 .5h-.5zM22.6 265.8h.1M22.6 265.8h2.3zM23.7 265.9h.1M23.7 264.9v1zM24 267.7h.1" fill="none" stroke="#fff" stroke-width=".34"/>
<path d="M24.7 265.8l-.7 1.9z" fill="#fff"/>
<path d="M24.7 265.8l-.7 1.9z" fill="none" stroke="#fff" stroke-width=".34"/>
<path d="M24.7 265.8l.7 1.9z" fill="#fff"/>
<path d="M22.8 265.8l-.7 1.9zM22.8 265.8l.6 1.9zM24.7 265.8l.7 1.9zM25.3 267.7h.1" fill="none" stroke="#fff" stroke-width=".34"/>
<path d="M24.1 267.7h1.3a.65 .65 0 0 1-.6 .5 .65 .65 0 0 1-.7-.5z" fill-rule="evenodd" fill="#fff"/>
<path d="M24.1 267.7h1.3a.65 .65 0 0 1-.6 .5 .65 .65 0 0 1-.7-.5z" fill="none" stroke="#231f20" stroke-width=".34"/>
<path d="M24 267.7h.1M24.1 267.7h1.3l-.4 .5h-.5z" fill="none" stroke="#fff" stroke-width=".34"/>
<path d="M19 261.7h177.8" fill="none" stroke="#000" stroke-width=".53"/>
<text font-size="5.3" x="24.3" y="31.2">UCC2732x/UCC3732x Single 9-A High-Speed Low-Side Mosfet Driver With Enable</text>
<g font-size="4.2">
<text x="20" y="41.8">1 Features</text>
<text x="111.1" y="41.8">2 Applications</text>
<text x="111.1" y="75.7">3 Description</text>
</g>
<g font-size="3.5">
<text x="20" y="47.9">•</text>
<text x="25" y="47.9">Industry-Standard Pin-Out With Addition of Enable</text>
<text x="111.1" y="47.9">•</text>
<text x="116.1" y="47.9">Switch Mode Power Supplies</text>
<text x="25" y="52.2">Function</text>
<text x="111.1" y="52.2">•</text>
<text x="116.1" y="52.2">DC-DC Converters</text>
<text x="20" y="56.4">•</text>
<text x="25" y="56.4">High-Peak Current Drive Capability of ±9 A at</text>
<text x="111.1" y="56.4">•</text>
<text x="116.1" y="56.4">Motor Controllers</text>
<text x="20" y="64.9">•</text>
<text x="25" y="60.6">theMiller plateau region Using TrueDrive</text>
<text x="25" y="64.9">Efficient Constant Current Sourcing Using a</text>
<text x="111.1" y="60.6">•</text>
<text x="111.1" y="64.9">•</text>
<text x="116.1" y="60.6">Class-D Switching Amplifiers</text>
<text x="116.1" y="64.9">Line Drivers</text>
<text x="25" y="69.1">Unique BiPolar and CMOS Output Stage</text>
<text x="111.1" y="69.1">•</text>
<text x="116.1" y="69.1">Pulse Transformer Drivers</text>
<text x="20" y="73.3">•</text>
<text x="25" y="73.3">TTL/CMOS Compatible Inputs Independent of</text>
<text x="25" y="77.6">Supply Voltage</text>
<text x="20" y="81.8">•</text>
<text x="25" y="81.8">20-ns Typical Rise and Fall Times With 10-nF</text>
<text x="111.1" y="81.8">The</text>
<text x="120.6" y="81.8">UCC2732x/UCC3732x</text>
<text x="159.5" y="81.8">family</text>
<text x="172.1" y="81.8">of</text>
<text x="178.4" y="81.8">high-speed</text>
<text x="25" y="86">Load</text>
<text x="111.1" y="86">drivers deliver 9 A of peak drive current in an industry</text>
<text x="20" y="90.3">•</text>
<text x="25" y="90.3">Typical Propagation Delay Times of 25 ns With</text>
<text x="25" y="94.5">Input Falling and 35 ns With Input Rising</text>
<text x="111.1" y="90.3">standard pinout. These drivers can drive the largest</text>
<text x="111.1" y="94.5">of MOSFETs for systems requiring extreme Miller</text>
<text x="20" y="98.7">•</text>
<text x="25" y="98.7">4-V to 15-V Supply Voltage</text>
<text x="111.1" y="98.7">current due to high dV/dt transitions. This eliminates</text>
<text x="20" y="103">•</text>
<text x="25" y="103">Available in Thermally Enhanced MSOP</text>
<text x="25" y="107.2">PowerPAD</text>
<text x="45.6" y="107.2">Package With 4.7°C/W θjc</text>
<text x="111.1" y="107.2">components</text>
<text x="111.1" y="103">additional external circuits and can replace multiple</text>
<text x="133.1" y="107.2">to</text>
<text x="138.7" y="107.2">reduce</text>
<text x="152.3" y="107.2">space,</text>
<text x="165.4" y="107.2">design</text>
<text x="178.5" y="107.2">complexity,</text>
<text x="20" y="111.4">•</text>
<text x="25" y="111.4">Rated From –40°C to +105°C</text>
<text x="111.1" y="111.4">and</text>
<text x="120" y="111.4">assembly</text>
<text x="137.8" y="111.4">cost.</text>
<text x="148.2" y="111.4">Two</text>
<text x="157.6" y="111.4">standard</text>
<text x="174.3" y="111.4">logic</text>
<text x="184.5" y="111.4">options</text>
<text x="20" y="115.7">•</text>
<text x="25" y="115.7">Pb-Free Finish (CU NIPDAU) on 8-pin SOIC and</text>
<text x="25" y="119.9">PDIP Packages</text>
<text x="111.1" y="115.7">are offered, inverting (UCC37321) and noninverting</text>
<text x="111.1" y="119.9">(UCC37322).</text>
<text x="137.6" y="126.3">Device Information</text>
<text x="95.6" y="219.1">Block Diagram</text>
</g>
<text font-size="3.2" fill="#00f" x="128.7" y="21.1">UCC27321, UCC27322, UCC37321, UCC37322</text>
<g font-size="2.8">
<text x="112.1" y="130.7">PART NUMBER</text>
<text x="141.4" y="130.7">PACKAGE</text>
<text x="168.5" y="130.7">BODY SIZE (NOM)</text>
<text x="111.9" y="136.4">UCC2732x</text>
<text x="134.6" y="135.6">MSOP-PowerPAD (8)</text>
<text x="166.3" y="135.6">3.00 mm × 3.00 mm</text>
<text x="111.9" y="139.8">UCC3732x</text>
<text x="134.6" y="140.5">SOIC (8)</text>
<text x="166.3" y="140.5">3.91 mm × 4.90 mm</text>
<text x="111.1" y="147.3">(1)</text>
<text x="118.6" y="147.3">For all available packages, see the orderable addendum at</text>
<text x="118.6" y="150.7">the end of the data sheet.</text>
<text x="49" y="158.7">VDD</text>
<text x="59.1" y="158.7">1</text>
<text x="156.5" y="158.7">8</text>
<text x="161" y="158.7">VDD</text>
<text x="87.7" y="164.1">INVERTING</text>
<text x="156.5" y="173.7">7</text>
<text x="160.8" y="173.7">OUT</text>
<text x="74.5" y="177.4">VDD</text>
<text x="52.1" y="183.6">IN</text>
<text x="59.1" y="183.6">2</text>
<text x="87.3" y="184.1">INVERTING</text>
<text x="91.3" y="180.8">NON-</text>
<text x="156.5" y="183.6">6</text>
<text x="160.8" y="183.7">OUT</text>
<text x="80.5" y="191.6">R</text>
<text x="47.7" y="196.1">ENBL</text>
<text x="59.1" y="196.1">3</text>
<text x="80.5" y="194.7">100 kΩ</text>
<text x="46.9" y="203.6">AGND</text>
<text x="59.1" y="203.6">4</text>
<text x="156.5" y="206.1">5</text>
<text x="161" y="206.1">PGND</text>
<text x="27.9" y="265.5">An IMPORTANT NOTICE at the end of this data sheet addresses availability, warranty, changes, use in safety-critical applications,</text>
<text x="27.9" y="268.9">intellectual property matters and other important disclaimers. PRODUCTION DATA.</text>
</g>
<text font-size="2.6" x="42" y="106.4">™</text>
<text font-size="2.5" x="126.9" y="24.3">SLUS504I – SEPTEMBER 2002 – REVISED NOVEMBER 2023</text>
<text font-size="2.3" x="82.6" y="192.3">ENBL</text>
<text font-size="2.1" fill="#00f" x="155.3" y="129.7">(1)</text>
</svg>
